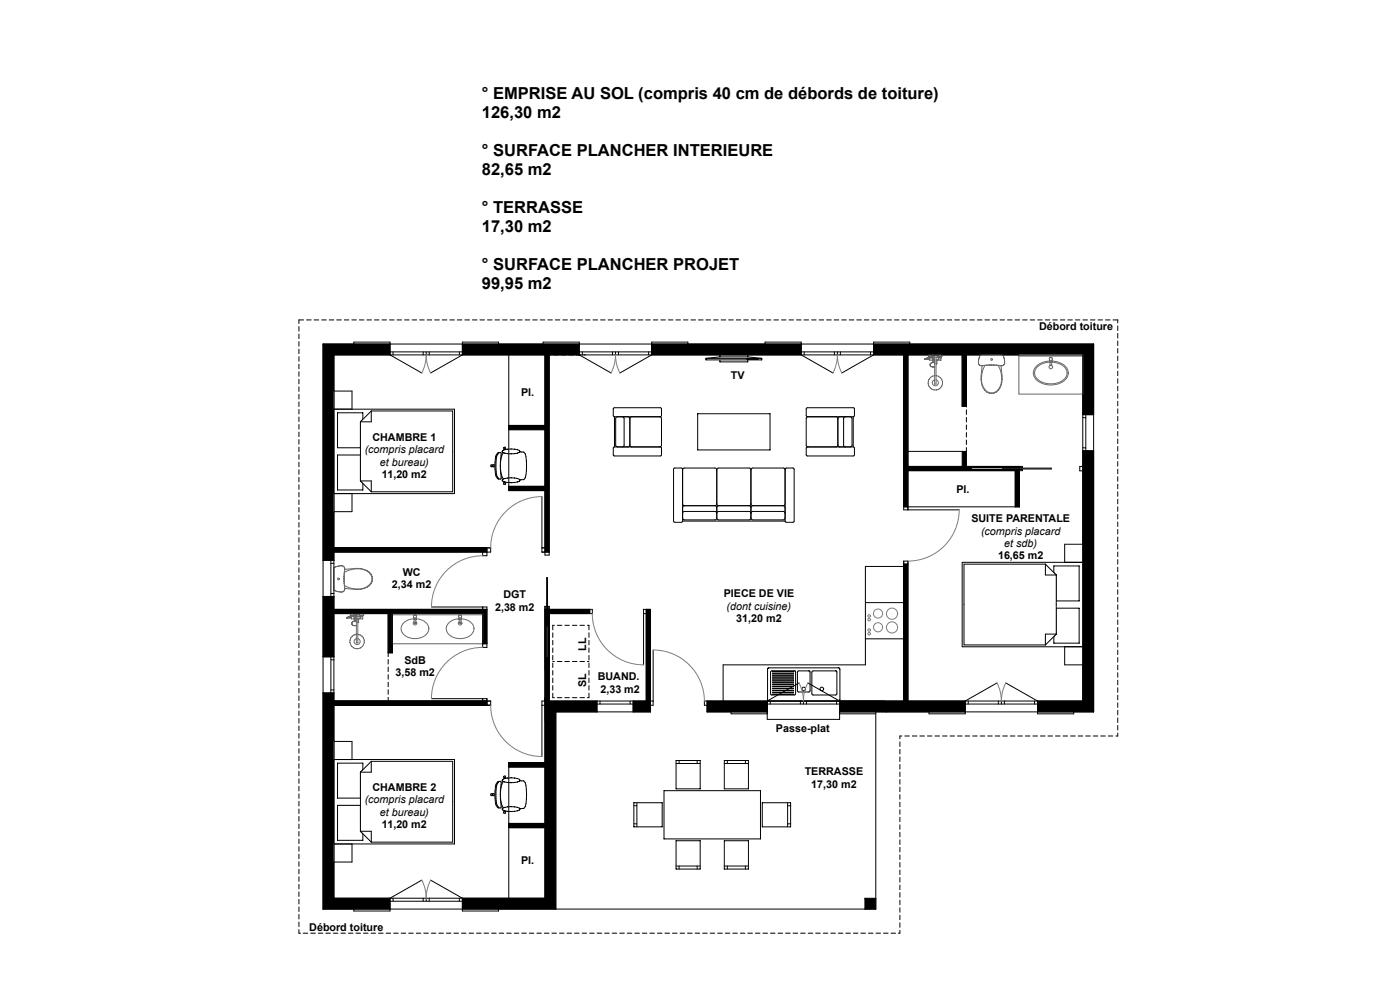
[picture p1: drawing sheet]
<svg xmlns="http://www.w3.org/2000/svg" width="297mm" height="210mm" viewBox="0 0 297 210" stroke-linecap="round" stroke-linejoin="round" font-family="sans-serif">
<g fill="#000">
<path d="M68.5 73h14.2v2.3h-11.9v43.6h-2.3z" fill-rule="evenodd"/>
<path d="M115.6 75.3h.9v41.8h-.9v-13h-7.7v-.9h7.7v-12.1h-7.7v-.9h7.7z" fill-rule="evenodd"/>
<path d="M98.1 73h24.8v2.3h-24.8z" fill-rule="evenodd"/>
<path d="M138.2 73h31.8v2.3h-31.8z" fill-rule="evenodd"/>
<path d="M204.1 75.3h.9v10.9h-.9z" fill-rule="evenodd"/>
<path d="M185.3 73h46.7v15h-2.3v-12.7h-44.4z" fill-rule="evenodd"/>
<path d="M204.1 95.7h.9v3.2h-.9z" fill-rule="evenodd"/>
<path d="M191.7 75.3h.9v23.6h23.7v.3h-10.3v.4h10.3v.2h-23.7v7.7h-.9z" fill-rule="evenodd"/>
<path d="M229.7 95.6h2.3v55.4h-11.9v-2.3h9.6z" fill-rule="evenodd"/>
<path d="M70.8 116.2h32.5v.9h-32.5z" fill-rule="evenodd"/>
<path d="M191.7 119.7h.9v29h-.9z" fill-rule="evenodd"/>
<path d="M215.4 99.8h.9v7.7h-.9z" fill-rule="evenodd"/>
<path d="M68.5 126.5h2.3v12.8h-2.3z" fill-rule="evenodd"/>
<path d="M70.8 129.3h32.5v7.3h-.9v-6.5l-19.2 .1v8.3h-.9v-8.3h-11.5z" fill-rule="evenodd"/>
<path d="M115.6 129.3h.3v10.2h.3v-10.2h.3v19.4h-.9z" fill-rule="evenodd"/>
<path d="M116.5 129.3h8.6v.9h-8.6z" fill-rule="evenodd"/>
<path d="M137.1 129.3h.9v19.4h-.9z" fill-rule="evenodd"/>
<path d="M68.5 147h2.3v43.5h11.9v2.3h-14.2z" fill-rule="evenodd"/>
<path d="M70.8 148.7h32.5v.9h-32.5z" fill-rule="evenodd"/>
<path d="M115.6 148.7h11v2.3h-8.7v41.8h-19.8v-2.3h17.5z" fill-rule="evenodd"/>
<path d="M134.3 148.7h3.7v2.3h-3.7z" fill-rule="evenodd"/>
<path d="M150 148.7h12.8v2.3h-12.8z" fill-rule="evenodd"/>
<path d="M178.1 148.7h26.7v2.3h-26.7z" fill-rule="evenodd"/>
<path d="M107.9 161.8h7.7v.9h-7.7z" fill-rule="evenodd"/>
<path d="M107.9 174.7h7.7v.9h-7.7z" fill-rule="evenodd"/>
<path d="M183.5 190.5h2.3v2.3h-2.3z" fill-rule="evenodd"/>
</g>
<g fill="none" stroke="#000" stroke-width=".21">
<path d="M68.5 73h14.2v2.3h-11.9v43.6h-2.3zM98.1 73h24.8v2.3h-24.8zM115.6 75.3v14.9h-7.7v.9h7.7v12.1h-7.7v.9h7.7v13h.9v-41.8M138.2 73h31.8v2.3h-31.8zM185.3 73h46.7v15h-2.3v-12.7h-44.4zM191.7 75.3v32.2h.9v-7.7h23.7M192.6 75.3v23.6h23.7v.3h-10.3v.4h10.3v7.9h-.9v-7.7M204.1 75.3v10.9h.9v-10.9M204.1 98.9v-3.2h.9v3.2M229.7 95.6h2.3v55.4h-11.9v-2.3h9.6zM70.8 116.2h32.5v.9h-32.5M68.5 126.5h2.3v12.8h-2.3z"/>
<path d="M70.8 129.3h32.5v7.3h-.9v-6.5l-19.2 .1v8.3h-.9v-8.3h-11.5M116.5 130.2h8.6v-.9h-8.9v10.2h-.3v-10.2h-.3v61.2h-17.5v2.3h19.8v-41.8h8.7v-2.3h-11M116.5 129.3v19.4M68.5 147h2.3v43.5h11.9v2.3h-14.2zM70.8 148.7h32.5v.9h-32.5M137.1 148.7v-19.4h.9v21.7h-3.7v-2.3h3.7M150 148.7h12.8v2.3h-12.8zM178.1 148.7h26.7v2.3h-26.7zM191.7 148.7v-29h.9v29M115.6 161.8h-7.7v.9h7.7M115.6 174.7h-7.7v.9h7.7M183.5 190.5h2.3v2.3h-2.3z"/>
</g>
<g fill="#fff">
<path d="M204.1 119.3h25.6v17.9h-25.6z" fill-rule="evenodd"/>
<path d="M225.9 115.4h3.8v3.9h-3.8z" fill-rule="evenodd"/>
<path d="M225.9 137.2h3.8v3.8h-3.8z" fill-rule="evenodd"/>
</g>
<path d="M225.9 115.4h3.8v3.9h-3.8zM225.9 137.2h3.8v3.8h-3.8z" fill="none" stroke="#000" stroke-width=".21"/>
<path d="M224.1 129h4.8v7.4h-5.3v-1.4l.5-.5z" fill-rule="evenodd" fill="#fff"/>
<path d="M224.1 129h4.8v7.4h-5.3v-1.4l.5-.5z" fill="none" stroke="#000" stroke-width=".21"/>
<path d="M223.6 120.1h5.3v7.4h-4.8v-5.5l-.5-.5z" fill-rule="evenodd" fill="#fff"/>
<path d="M223.6 120.1h5.3v7.4h-4.8v-5.5l-.5-.5z" fill="none" stroke="#000" stroke-width=".21"/>
<g fill="#fff">
<path d="M204.5 128.2h19.6v6.3l-2.3 2.3h-17.3z" fill-rule="evenodd"/>
<path d="M204.5 119.7h17.3l2.3 2.3v6.2h-19.6z" fill-rule="evenodd"/>
</g>
<path d="M204.1 119.3h25.6v17.9h-25.6zM221.8 119.7h-17.3v17.1h17.3M221.8 119.7v2.3h2.3M221.8 119.7l2.3 2.3M224.1 134.5l-2.3 2.3M224.1 122v12.5M224.1 134.5h-2.3v2.3" fill="none" stroke="#000" stroke-width=".21"/>
<path d="M216.1 75.3h13.6v8.3h-13.6z" fill-rule="evenodd" fill="#fff"/>
<g fill="none" stroke="#696969" stroke-width=".21">
<path d="M216.1 75.3h13.6v8.3h-13.6zM216.1 75.5h13.6M219.8 77.7a4.6 4.6 0 0 1 6.5 .4 2.13 2.13 0 0 1-1.3 3.1 4.6 4.6 0 0 1-5.5-1.1 1.88 1.88 0 0 1 .3-2.4zM220.2 77.7a4.5 4.5 0 0 1 5.8 .4 1.85 1.85 0 0 1-.9 2.8 4.5 4.5 0 0 1-5.3-.8 1.7 1.7 0 0 1 .4-2.4z"/>
<circle cx="222.9" cy="77.9" r=".38"/>
</g>
<path d="M222.7 75.9l.3-.1 .2 .3-.1 1.3-.2 .2-.2-1z" fill-rule="evenodd" fill="#fff"/>
<path d="M222.7 76.8l.2 .1 .3-.1M222.7 76.8l-.1-.7 .2-.3 .4 .1v.9M222.7 76.8l.2 .8 .3-.8M222.8 76.4h.3l-.1 .3h-.2z" fill="none" stroke="#696969" stroke-width=".21"/>
<path d="M197 75.3v.3l.2 .1-1 .5 1.6 .2v.5a.51 .51 0 0 0-.5 .7 .51 .51 0 0 0 .8 .2h.2v1.9a1.53 1.53 0 0 0-1.2 2.3 1.53 1.53 0 0 0 2.6 0 1.53 1.53 0 0 0-1.1-2.3v-2.6h.1v-.7h.9v-.6v-.2h.2v-.3h-.8v.3h.2v.3l-.6-.1v-.4l.3-.1h-1l.4 .1v.4h-.3l-.1-.5zM197.7 75.7l.2 .1-.3 .1zM196.7 76.1l.6-.3-.1 .3z" fill-rule="evenodd" fill="#fff"/>
<g fill="none" stroke="#696969" stroke-width=".21">
<path d="M196.3 76.3h.9M196.3 76.3h.1M196.7 76.1h.5M196.7 76.1l-.4 .2M197.2 75.6v.1M197.3 75.8v.1M197.4 75.8h.1M197.4 75.6l-1.2 .5 .1 .2M197.6 75.7v.1M197.6 75.8v.1M197.7 75.5h.1M197.7 75.5l-.3 .1"/>
<path d="M197.7 75.7l-.4 .1M197.7 75.7l.2 .1M197.7 75.7h.1M197.7 75.7l-1 .4M197.7 75.5l.2 .1M197.8 75.9h-.6v.5h.6M197.8 76.1v.8M197.8 76.9a.51 .51 0 0 0-.5 .7 .51 .51 0 0 0 .8 .2h.2M197.8 76.9h.3M197.8 76.1h.1M197.9 76.1h-.1M197.9 75.6h.1"/>
<path d="M197.9 76.1h.1M197.9 75.3v.3M197.9 75.3l1 .1M197.9 76v.1M197.9 75.6l.1 .2M198 76v.1M198 76h-.1M198 76.1h.1M198.1 76.1h.1M198.1 76.9h.1M198.1 76.1v.8M198.1 76.3h.2"/>
<path d="M198.1 76.6h.2M198.2 76.9l.1 .1M198.3 76.9h.1M198.3 79.7a1.53 1.53 0 0 0-1.2 2.3 1.53 1.53 0 0 0 2.6 0 1.53 1.53 0 0 0-1.1-2.3M198.3 75.4v6.1h.3v-6.1M198.3 76.4h-.2v.5M198.3 75.8h-.5v.5M198.3 77.1h.1M198.6 75.8h.5v.5h-.5M198.6 76.6h.1M198.7 76.4v.7h-.1M198.9 75.3l.1 .3h.8v-.3h-2.8v.3h.4"/>
<path d="M199.1 76.1l.1 .1-.1 .1M199.1 75.9h.5v.5h-1M199.2 75.6v.2h.4v-.2M199.2 75.8v.1M199.3 75.6v.2M199.5 75.6v.2M199.6 75.8v.1M198.3 80.6a.64 .64 0 0 0-.4 1 .64 .64 0 0 0 1.1 0 .64 .64 0 0 0-.4-1"/>
</g>
<path d="M208.6 75.3h3.6l.4 4.5a3.4 3.4 0 0 1-1.7 3.6 2.23 2.23 0 0 1-2.7-2.3l-.1-1.3z" fill-rule="evenodd" fill="#fff"/>
<path d="M208.6 75.3h3.6l.4 4.5a3.4 3.4 0 0 1-1.7 3.6 2.23 2.23 0 0 1-2.7-2.3l-.1-1.3zM209 77.5h2.7a4.6 4.6 0 0 1-.3 5.5 1.89 1.89 0 0 1-2.9-1.2 5.3 5.3 0 0 1 .5-4.3z" fill="none" stroke="#696969" stroke-width=".21"/>
<path d="M208 75.3h4.7l.3 .8a.98 .98 0 0 1-.5 1.5h-.2a12.1 12.1 0 0 0-4.2 0 1.03 1.03 0 0 1-.4-1.5z" fill-rule="evenodd" fill="#fff"/>
<g fill="none" stroke="#696969" stroke-width=".21">
<path d="M208 75.3h4.7l.3 .8a.98 .98 0 0 1-.5 1.5h-.2a12.1 12.1 0 0 0-4.2 0 1.03 1.03 0 0 1-.4-1.5z"/>
<circle cx="210.4" cy="76.2" r=".19"/>
</g>
<g fill="#fff">
<path d="M70.8 86.8h25.6v17.9h-25.6z" fill-rule="evenodd"/>
<path d="M70.8 83h3.9v3.8h-3.9z" fill-rule="evenodd"/>
<path d="M70.8 104.7h3.9v3.8h-3.9z" fill-rule="evenodd"/>
</g>
<path d="M70.8 83h3.9v3.8h-3.9zM70.8 104.7h3.9v3.8h-3.9z" fill="none" stroke="#000" stroke-width=".21"/>
<path d="M71.6 96.5h4.9v5.5l.5 .5v1.4h-5.4z" fill-rule="evenodd" fill="#fff"/>
<path d="M71.6 96.5h4.9v5.5l.5 .5v1.4h-5.4z" fill="none" stroke="#000" stroke-width=".21"/>
<path d="M71.6 87.6h5.4v1.4l-.5 .5v5.5h-4.9z" fill-rule="evenodd" fill="#fff"/>
<path d="M71.6 87.6h5.4v1.4l-.5 .5v5.5h-4.9z" fill="none" stroke="#000" stroke-width=".21"/>
<g fill="#fff">
<path d="M76.5 95.7h19.5v8.6h-17.2l-2.3-2.3z" fill-rule="evenodd"/>
<path d="M76.5 89.5l2.3-2.3h17.2v8.5h-19.5z" fill-rule="evenodd"/>
</g>
<path d="M70.8 86.8h25.6v17.9h-25.6zM76.5 89.5v12.5M78.8 87.2h17.2v17.1h-17.2M78.8 87.2v2.3h-2.3M78.8 87.2l-2.3 2.3M76.5 102l2.3 2.3M76.5 102h2.3v2.3" fill="none" stroke="#000" stroke-width=".21"/>
<g fill="#fff">
<path d="M106.8 94.9h.4l.3 1h3.7a4.3 4.3 0 0 1 .5 2.9h-7.5v-.2h1.1v-.4h.9a2.59 2.59 0 0 1 .9-2.3z" fill-rule="evenodd"/>
<path d="M104.2 98.8h7.5v1.1a2 2 0 0 1-.5 1.8h-3.7l-.4 1.1-.3-.2 .3-.9a2.59 2.59 0 0 1-.9-2.2h-.9v-.5h-1.1z" fill-rule="evenodd"/>
</g>
<g fill="none" stroke="#000" stroke-width=".21">
<path d="M104.7 98.6a.19 .19 0 0 0-.2 .2 .19 .19 0 0 0 .2 .2M104.7 98.6l-.5 .1v.3h.5M104.7 99h.6M105.3 98.6h-.6M106.2 98.2h-.9v1.3h.9M107 95.4l.1 .5M107.1 95.9a3.1 3.1 0 0 0-1 2.9l.3 2.1 .3 .6 .4 .2M107.1 95.9h.1M107.1 95.9h4.1a2 2 0 0 1 .5 1.9M107.3 95.3a.19 .19 0 0 0-.2-.1 .19 .19 0 0 0-.1 .2M107.3 95.3l.2 .6M107.3 95.3l-.2-.5-.3 .2 .2 .4"/>
<path d="M111.7 97.8h.1M111.7 97.8v2.1a2 2 0 0 1-.5 1.8h-4.1M107 102.2a.19 .19 0 0 0 .1 .2 .19 .19 0 0 0 .2-.1M107 102.2l-.2 .4 .3 .2 .2-.5M107.1 101.7l-.1 .5M107.5 101.7l-.2 .6"/>
</g>
<path d="M106.7 95.6a5 5 0 0 1 3.5 0l.1 .2a3.8 3.8 0 0 1-3.8 0z" fill-rule="evenodd" fill="#fff"/>
<path d="M106.7 95.6a5 5 0 0 1 3.5 0l.1 .2a3.8 3.8 0 0 1-3.8 0z" fill="none" stroke="#000" stroke-width=".21"/>
<path d="M106.7 101.7a5 5 0 0 1 3.5 0l.1 .2a3.8 3.8 0 0 1-3.8 0z" fill-rule="evenodd" fill="#fff"/>
<path d="M106.7 101.7a5 5 0 0 1 3.5 0l.1 .2a3.8 3.8 0 0 1-3.8 0z" fill="none" stroke="#000" stroke-width=".21"/>
<g fill="#fff">
<path d="M105.5 96.2l.2-.2 .6 .1-.2 2.7h-1.1v-.7a2.72 2.72 0 0 1 .5-1.9z" fill-rule="evenodd"/>
<path d="M105 98.8h1.1l.2 2.5-.2 .3a.99 .99 0 0 1-1-1.1z" fill-rule="evenodd"/>
</g>
<path d="M105.5 96.2l.6-.2 .2 .3a19.5 19.5 0 0 0 0 5.3h-.2a.99 .99 0 0 1-1-1.1l-.1-2.4a2.72 2.72 0 0 1 .5-1.9zM105.9 96a2.61 2.61 0 0 0-.7 2.4v.4a3.3 3.3 0 0 0 .7 2.8" fill="none" stroke="#000" stroke-width=".21"/>
<g fill="#fff">
<path d="M70.8 161.1h25.6v17.9h-25.6z" fill-rule="evenodd"/>
<path d="M70.8 157.3h3.9v3.8h-3.9z" fill-rule="evenodd"/>
<path d="M70.8 179h3.9v3.9h-3.9z" fill-rule="evenodd"/>
</g>
<path d="M70.8 157.3h3.9v3.8h-3.9zM70.8 179h3.9v3.9h-3.9z" fill="none" stroke="#000" stroke-width=".21"/>
<path d="M71.6 170.8h4.9v5.5l.5 .5v1.5h-5.4z" fill-rule="evenodd" fill="#fff"/>
<path d="M71.6 170.8h4.9v5.5l.5 .5v1.5h-5.4z" fill="none" stroke="#000" stroke-width=".21"/>
<path d="M71.6 161.9h5.4v1.4l-.5 .5v5.5h-4.9z" fill-rule="evenodd" fill="#fff"/>
<path d="M71.6 161.9h5.4v1.4l-.5 .5v5.5h-4.9z" fill="none" stroke="#000" stroke-width=".21"/>
<g fill="#fff">
<path d="M76.5 170.1h19.5v8.5h-17.2l-2.3-2.3z" fill-rule="evenodd"/>
<path d="M76.5 163.8l2.3-2.3h17.2v8.6h-19.5z" fill-rule="evenodd"/>
</g>
<path d="M70.8 161.1h25.6v17.9h-25.6zM76.5 176.3l2.3 2.3M76.5 163.8v12.5M76.5 176.3h2.3v2.3M78.8 161.5h17.2v17.1h-17.2M78.8 161.5v2.3h-2.3M78.8 161.5l-2.3 2.3" fill="none" stroke="#000" stroke-width=".21"/>
<g fill="#fff">
<path d="M104.2 168.6h7.5v1a2 2 0 0 1-.5 1.8l-3.7 .1-.4 1-.3-.1 .3-.9a2.59 2.59 0 0 1-.9-2.3h-.9v-.4h-1.1z" fill-rule="evenodd"/>
<path d="M106.8 164.7l.4-.1 .3 1 3.7 .1a4.3 4.3 0 0 1 .5 2.9h-7.5v-.2h1.1v-.5h.9a2.59 2.59 0 0 1 .9-2.3z" fill-rule="evenodd"/>
</g>
<g fill="none" stroke="#000" stroke-width=".21">
<path d="M104.7 168.4a.19 .19 0 0 0-.2 .2 .19 .19 0 0 0 .2 .2M104.7 168.8h.6M104.7 168.4h-.5v.4h.5M105.3 168.4h-.6M106.2 167.9h-.9v1.3h.9M107 171.9a.19 .19 0 0 0 .1 .3 .19 .19 0 0 0 .2-.1M107 171.9l-.2 .5 .3 .1 .2-.4M107 165.2l.1 .4M107.1 171.5h.1M107.1 165.6a3.1 3.1 0 0 0-1 3 3.1 3.1 0 0 0 1 2.9M107.1 171.5l-.1 .4M107.1 165.6h.1"/>
<path d="M107.1 165.6h4l.3 .4M107.3 165.1a.19 .19 0 0 0-.2-.1 .19 .19 0 0 0-.1 .2M107.3 165.1l.2 .5M107.3 165.1l-.2-.5-.3 .1 .2 .5M107.5 171.5l-.2 .6M111.4 171.1l-.3 .4h-4M111.4 166v.1M111.4 171.1h.1M111.4 166.1l.3 1.4M111.7 169.6l-.3 1.5M111.7 167.5h.1M111.7 167.5v2.1"/>
<path d="M111.7 169.6h.1"/>
</g>
<path d="M106.7 171.4a5 5 0 0 1 3.5 0l.1 .2a3.8 3.8 0 0 1-3.8 0z" fill-rule="evenodd" fill="#fff"/>
<path d="M106.7 171.4a5 5 0 0 1 3.5 0l.1 .2a3.8 3.8 0 0 1-3.8 0z" fill="none" stroke="#000" stroke-width=".21"/>
<path d="M106.7 165.3a5 5 0 0 1 3.5 0l.1 .2a3.8 3.8 0 0 1-3.8 0z" fill-rule="evenodd" fill="#fff"/>
<path d="M106.7 165.3a5 5 0 0 1 3.5 0l.1 .2a3.8 3.8 0 0 1-3.8 0z" fill="none" stroke="#000" stroke-width=".21"/>
<g fill="#fff">
<path d="M105 168.6h1.1l.2 2.5-.2 .3a.99 .99 0 0 1-1-1.2z" fill-rule="evenodd"/>
<path d="M105.5 165.9l.2-.1h.6l-.2 2.8h-1.1v-.8a2.72 2.72 0 0 1 .5-1.9z" fill-rule="evenodd"/>
</g>
<path d="M105.5 165.9l.6-.2 .2 .3a19.5 19.5 0 0 0 0 5.3l-.2 .1a.99 .99 0 0 1-1-1.2l-.1-2.4a2.72 2.72 0 0 1 .5-1.9zM105.9 165.8a2.61 2.61 0 0 0-.7 2.3v.5a3.3 3.3 0 0 0 .7 2.8" fill="none" stroke="#000" stroke-width=".21"/>
<path d="M162.9 141.7h15.2v6.9h-15.2z" fill-rule="evenodd" fill="#fff"/>
<g fill="none" stroke="#000" stroke-width=".21">
<path d="M162.9 141.7h15.2v6.9h-15.2zM163.6 142.3h5.1l.1 .3-.1 4.7-.2 .1h-4.9l-.1-.2v-4.6zM163.9 146.8l4.4 .1zM163.9 142.4h4.4zM163.9 142.8h4.4zM163.9 143.2h4.4zM163.9 143.6l4.4 .1zM163.9 144l4.4 .1zM163.9 144.4l4.4 .1zM163.9 144.8l4.4 .1zM163.9 145.2l4.4 .1zM163.9 145.6l4.4 .1z"/>
<path d="M163.9 146l4.4 .1zM163.9 146.4l4.4 .1zM163.9 147.2l4.4 .1zM168.5 142.3h.1M169.3 142.3h2.3l.2 .1v4.1l-.1 .3h-2.3l-.2-.1v-4.1zM171.6 142.3h.1M172.4 142.3h5l.1 .3v4.7l-.2 .1h-4.9l-.2-.2v-4.6zM177.3 142.3h.1"/>
<circle cx="170.5" cy="146.1" r=".38"/>
<circle cx="174.3" cy="146.1" r=".38"/>
</g>
<path d="M152.7 75.3h5.9v1.5h-5.9z" fill-rule="evenodd" fill="#fff"/>
<path d="M152.7 75.3h5.9v1.5h-5.9z" fill="none" stroke="#000" stroke-width=".21"/>
<path d="M149.8 76l2.9-.3h5.9l3 .3v.3h-11.8z" fill-rule="evenodd" fill="#fff"/>
<path d="M149.8 76v.3h11.8v-.3M149.8 76l2.9-.3h5.9l3 .3M149.8 76h11.8M158.4 76.1l.4 .1zM159 76.1l.8 .1zM160 76.1l.8 .1z" fill="none" stroke="#000" stroke-width=".21"/>
<g fill="#fff">
<path d="M144.9 99.5l.3-.2h6.5l.3 .2 .1 7.8h-7.3z" fill-rule="evenodd"/>
<path d="M144.8 107.3h7.3v3.2h-7.3z" fill-rule="evenodd"/>
<path d="M152.1 99.5l.3-.2h6.5l.4 .2v7.8h-7.2z" fill-rule="evenodd"/>
<path d="M152.1 107.3h7.2v3.2h-7.2z" fill-rule="evenodd"/>
<path d="M159.5 99.3h6.7l.3 .2 .1 7.8h-7.3v-7.6z" fill-rule="evenodd"/>
<path d="M159.3 107.3h7.3v3.2h-7.3z" fill-rule="evenodd"/>
<path d="M143 99.4l1.6-.1 .2 .2v11l-.2 .3h-1.5l-.2-.3z" fill-rule="evenodd"/>
<path d="M166.6 99.4l1.6-.1 .3 .2v11l-.3 .3h-1.4l-.2-.3z" fill-rule="evenodd"/>
<path d="M171.2 88.5l6.5-.1v6.4l-6.5-.1-.2-.3v-5.6z" fill-rule="evenodd"/>
<path d="M177.7 88.4h3.3v6.4h-3.3z" fill-rule="evenodd"/>
<path d="M171.1 94.9l9.9-.1 .3 .3v1.4l-.3 .2h-9.7l-.3-.2z" fill-rule="evenodd"/>
<path d="M171.1 86.6l9.9-.1 .3 .2v1.4l-.3 .3h-9.7l-.3-.3z" fill-rule="evenodd"/>
<path d="M133.6 88.4l6.5 .1 .2 .3v5.8l-.4 .2h-6.3z" fill-rule="evenodd"/>
<path d="M130.4 88.4h3.2v6.4h-3.2z" fill-rule="evenodd"/>
<path d="M130.2 86.6l9.9-.1 .2 .2v1.4l-.2 .3h-9.7l-.3-.3z" fill-rule="evenodd"/>
<path d="M130.2 94.9l9.9-.1 .2 .3v1.4l-.2 .2h-9.7l-.3-.2z" fill-rule="evenodd"/>
<path d="M148 87.8h15.4v7.6h-15.4z" fill-rule="evenodd"/>
</g>
<g fill="none" stroke="#000" stroke-width=".21">
<path d="M130.2 86.5h9.9l.2 .2v1.4l-.2 .3h-9.7l-.3-.3v-1.4zM130.2 94.8h9.9l.2 .3v1.4l-.2 .2h-9.7l-.3-.2v-1.4zM130.4 88.4v6.4M131 88.4l-.4 .4v5.6l.4 .4M132 88.4l.4 .4v5.6l-.4 .4M133.2 88.4l.4 .4M133.6 94.4l.4 .4M133.6 94.4l-.4 .4M133.6 88.8v5.6M134 88.4l-.4 .4M139.9 88.4l.4 .4v5.6l-.4 .4M143 99.3h1.6l.2 .2v11l-.2 .3h-1.5l-.2-.3v-11z"/>
<path d="M144.8 99.7l.4-.4h6.5l.4 .4M148 87.8h15.4v7.6h-15.4zM152.1 99.7l.3-.4h6.5l.4 .4M152.1 99.7v7.2M159.3 99.7l.4-.4h6.5l.4 .4M159.3 99.7v7.2M166.6 99.4l.2-.1h1.4l.3 .2v11l-.3 .3h-1.4l-.2-.3zM171.2 94.8h9.8l.3 .3v1.4l-.3 .2h-9.7l-.3-.2v-1.4zM171.2 86.5h9.8l.3 .2v1.4l-.3 .3h-9.7l-.3-.3v-1.4zM171.4 88.4l-.4 .4v5.6l.4 .4M177.4 88.4l.3 .4M177.7 94.4l-.3 .4"/>
<path d="M177.7 94.4l.4 .4M177.7 88.8v5.6M178.1 88.4l-.4 .4M179.3 88.4l-.3 .4v5.6l.3 .4M180.4 88.4l.4 .4v5.6l-.4 .4M181 88.4v6.4M144.8 106.9l.4 .4M144.8 109.9l.4 .4h6.5l.4-.4M144.8 108.9l.4-.4h6.5l.4 .4 .3-.4h6.5l.4 .4 .4-.4h6.5l.4 .4M144.8 110.5h21.8M145.2 107.3l-.4 .4M145.2 107.3h6.5"/>
<path d="M151.7 107.3l.4 .4M152.1 106.9l-.4 .4M152.1 106.9l.3 .4M152.1 109.9l.3 .4h6.5l.4-.4M152.1 107.7v2.2M152.4 107.3l-.3 .4M152.4 107.3h6.5M158.9 107.3l.4 .4M159.3 106.9l-.4 .4M159.3 106.9l.4 .4M159.3 109.9l.4 .4h6.5l.4-.4M159.3 107.7v2.2"/>
<path d="M159.7 107.3l-.4 .4M159.7 107.3h6.5M166.2 107.3l.4 .4M166.6 106.9l-.4 .4"/>
</g>
<path d="M70.8 121l4.5-.4a3.4 3.4 0 0 1 3.6 1.7 2.23 2.23 0 0 1-2.3 2.7h-1.3l-4.5-.4z" fill-rule="evenodd" fill="#fff"/>
<path d="M70.8 121l4.5-.4a3.4 3.4 0 0 1 3.6 1.7 2.23 2.23 0 0 1-2.3 2.7h-1.3l-4.5-.4zM73 121.4a4.6 4.6 0 0 1 5.6 .4 1.89 1.89 0 0 1-1.2 2.9 5.3 5.3 0 0 1-4.4-.5z" fill="none" stroke="#696969" stroke-width=".21"/>
<path d="M70.8 120.4l.8-.3a.98 .98 0 0 1 1.6 .6l-.1 .1a12.1 12.1 0 0 0 0 4.3 1.03 1.03 0 0 1-1.5 .4l-.8-.3z" fill-rule="evenodd" fill="#fff"/>
<g fill="none" stroke="#696969" stroke-width=".21">
<path d="M70.8 120.4l.8-.3a.98 .98 0 0 1 1.6 .6l-.1 .1a12.1 12.1 0 0 0 0 4.3 1.03 1.03 0 0 1-1.5 .4l-.8-.3z"/>
<circle cx="71.8" cy="122.8" r=".19"/>
</g>
<path d="M83.2 130.2h19.2v6.4h-19.2z" fill-rule="evenodd" fill="#fff"/>
<g fill="none" stroke="#696969" stroke-width=".21">
<path d="M83.2 130.2h19.2v6.4h-19.2zM83.2 130.4h19.2M85.7 132a3.4 3.4 0 0 1 5.2 .9 2.15 2.15 0 0 1-2.2 2.5 2.84 2.84 0 0 1-3.6-2l.1-.5zM95.3 132a3.4 3.4 0 0 1 5.2 .9 2.15 2.15 0 0 1-2.2 2.5 2.84 2.84 0 0 1-3.6-2v-.5z"/>
<circle cx="88" cy="132.2" r=".38"/>
<circle cx="97.6" cy="132.2" r=".38"/>
</g>
<path d="M97.4 130.5l.3-.1 .2 .3-.1 1.4-.2 .1-.3-.9z" fill-rule="evenodd" fill="#fff"/>
<path d="M97.4 130.5l.3-.1 .2 .3-.1 1.4-.2 .1-.3-.9z" fill="none" stroke="#696969" stroke-width=".21"/>
<path d="M87.8 130.5l.3-.1 .3 .3-.2 1.4-.2 .1-.2-.9z" fill-rule="evenodd" fill="#fff"/>
<path d="M87.8 131.4l.2 .1 .3-.1M87.8 131.4l-.1-.7 .2-.3 .4 .1v.9M87.8 131.4l.2 .8 .3-.8M87.9 131.1h.3v.3h-.3zM97.4 131.4l.2 .1 .2-.1M97.4 131.1h.4l-.1 .3h-.2z" fill="none" stroke="#696969" stroke-width=".21"/>
<path d="M74.4 130.2v.3h.2l-1.1 .6 1.7 .2-.1 .5a.51 .51 0 0 0-.4 .7 .51 .51 0 0 0 .7 .2h.2v1.9a1.53 1.53 0 0 0-1.1 2.3 1.53 1.53 0 0 0 2.6 0 1.53 1.53 0 0 0-1.2-2.3v-2.6h.2v-.7h.8v-.6v-.2h.3v-.3h-.9v.3h.2v.3l-.6-.1v-.4l.4-.1h-1.1l.4 .1v.4h-.2l-.2-.5zM75 130.6l.2 .1-.2 .1zM74 131l.6-.3v.3z" fill-rule="evenodd" fill="#fff"/>
<g fill="none" stroke="#696969" stroke-width=".21">
<path d="M73.6 131.1h1M73.6 131.1h.1M74 131h.6M74.1 131l-.5 .1M74.6 130.5h.1M74.6 130.7v.1M74.7 130.7h.1M74.7 130.5l-1.1 .5v.1M74.9 130.6v.1M75 130.7v.1M75 130.4h.1M75 130.4l-.3 .1"/>
<path d="M75 130.6l-.3 .1M75 130.6l.2 .1M75 130.6l-.9 .4M75 130.4h.2M75.1 130.8h-.5v.5h.6M75.1 131.8a.51 .51 0 0 0-.4 .7 .51 .51 0 0 0 .7 .2h.2M75.2 131l-.1 .8M75.2 131h.1M75.2 131.8h.2M75.2 131.8h-.1M75.2 130.4v.1M75.2 130.9h.1"/>
<path d="M75.2 130.5h.1M75.2 130.2v.3M75.2 130.3h1.1M75.3 130.9h.1M75.3 130.9h-.1M75.3 130.5l.1 .2M75.4 131h.1M75.4 131.8h.2M75.4 131v.8M75.4 131.2h.2M75.4 131.5h.2M75.6 131.8h.1"/>
<path d="M75.6 135.5a.64 .64 0 0 0-.4 .9 .64 .64 0 0 0 1.1 0 .64 .64 0 0 0-.4-.9M75.6 134.6a1.53 1.53 0 0 0-1.1 2.3 1.53 1.53 0 0 0 2.6 0 1.53 1.53 0 0 0-1.2-2.3M75.6 130.3v6.1h.3v-6.1M75.6 131.3h-.2v.5M75.6 130.7h-.5l.1 .5M75.6 132h.1M75.9 131.2h.5M75.9 130.7h.5v.5M75.9 131.5h.2M76.1 131.3v.7h-.2M76.3 130.2v.3h.9v-.3h-2.8v.3h.3M76.4 131l.2 .1-.2 .1"/>
<path d="M76.4 130.8h.5v.5h-1M76.5 130.5v.2h.4v-.2M76.5 130.7v.1M76.6 130.5v.2M76.8 130.5v.2M76.9 130.7v.1"/>
</g>
<path d="M153.7 178.3h5.1v6h-5.1z" fill-rule="evenodd" fill="#fff"/>
<path d="M153.7 178.3h5.1v6h-5.1z" fill="none" stroke="#000" stroke-width=".21"/>
<path d="M143.4 178.3h5.1v6h-5.1z" fill-rule="evenodd" fill="#fff"/>
<path d="M143.4 178.3h5.1v6h-5.1z" fill="none" stroke="#000" stroke-width=".21"/>
<path d="M153.7 161.3h5.1v6h-5.1z" fill-rule="evenodd" fill="#fff"/>
<path d="M153.7 161.3h5.1v6h-5.1z" fill="none" stroke="#000" stroke-width=".21"/>
<path d="M143.4 161.3h5.1v6h-5.1z" fill-rule="evenodd" fill="#fff"/>
<path d="M143.4 161.3h5.1v6h-5.1z" fill="none" stroke="#000" stroke-width=".21"/>
<path d="M161.7 170.3h6v5.1h-6z" fill-rule="evenodd" fill="#fff"/>
<path d="M161.7 170.3h6v5.1h-6z" fill="none" stroke="#000" stroke-width=".21"/>
<path d="M134.5 170.3h6v5.1h-6z" fill-rule="evenodd" fill="#fff"/>
<path d="M134.5 170.3h6v5.1h-6z" fill="none" stroke="#000" stroke-width=".21"/>
<path d="M140.9 167.7h20.4v10.3h-20.4z" fill-rule="evenodd" fill="#fff"/>
<g fill="none" stroke="#000" stroke-width=".21">
<path d="M63.4 69.3v.9M63.4 70.9v.9M63.4 72.5v.9M63.4 74.1v.9M63.4 75.7v.9M63.4 77.3v.9M63.4 78.9v.9M64.4 67.9h-1v.7M65 67.9h1M66.6 67.9h1M68.2 67.9h1M69.8 67.9h1"/>
<path d="M71.4 67.9h1M73 67.9h1M74.6 67.9h1M75.1 73v-.4h7.6v2.7l6.8 3.8M76.2 67.9h1M77.8 67.9h1M79.4 67.9h1M81 67.9h1M82.6 67.9h1M82.7 74.6h15.4M83.4 74.6v.7M84.2 67.9h1"/>
<path d="M85.8 67.9h1M87.4 67.9h1M89 67.9h1M89.8 74.6v.7M90.4 74.6v.7M90.6 67.9h1M91.1 74.6v.7M92.2 67.9h1M93.8 67.9h1M95.4 67.9h1M97 67.9h1M97.5 74.6v.7"/>
<path d="M98.6 67.9h1M100.2 67.9h1M101.8 67.9h1M103.4 67.9h1M105 67.9h1M105.8 73v-.4h-7.7v2.7l-6.7 3.8M106.6 67.9h1M107.9 75.3v28.8h7.7v13.6h.9v-42.4M108.2 67.9h1M109.8 67.9h1M111.4 67.9h1M113 67.9h1"/>
<path d="M114.6 67.9h1M115.2 73v-.4h7.7v2.7l6.7 3.8M115.6 75.3v14.9h-7.7M116.2 67.9h1M117.8 67.9h1M119.4 67.9h1M121 67.9h1M122.6 67.9h1M122.9 74.6h15.3M123.5 74.6v.7M124.2 67.9h1M125.8 67.9h1"/>
<path d="M127.4 67.9h1M129 67.9h1M129.9 74.6v.7M130.6 74.6v.7M130.6 67.9h1M131.2 74.6v.7M132.2 67.9h1M133.8 67.9h1M135.4 67.9h1M137 67.9h1M137.6 74.6v.7M138.6 67.9h1"/>
<path d="M140.2 67.9h1M141.8 67.9h1M143.4 67.9h1M145 67.9h1M145.9 73v-.4h-7.7v2.7l-6.7 3.8M146.6 67.9h1M148.2 67.9h1M149.8 67.9h.9M151.4 67.9h.9M153 67.9h.9M154.6 67.9h.9M156.2 67.9h.9"/>
<path d="M157.8 67.9h.9M159.4 67.9h.9M161 67.9h.9M162.3 73v-.4h7.7v2.7l6.7 3.8M162.6 67.9h.9M164.2 67.9h.9M165.8 67.9h.9M167.4 67.9h.9M169 67.9h.9M170 74.6h15.3M170.6 67.9h.9M170.6 74.6v.7"/>
<path d="M172.2 67.9h.9M173.8 67.9h.9M175.4 67.9h.9M177 67.9h.9M177 74.6v.7M177.6 74.6v.7M178.3 74.6v.7M178.6 67.9h.9M180.2 67.9h.9M181.8 67.9h.9M183.4 67.9h.9M184.7 74.6v.7"/>
<path d="M185 67.9h.9M186.6 67.9h.9M188.2 67.9h.9M189.8 67.9h.9M191.4 67.9h.9M191.7 75.3v32.9h11.8M192.6 75.3v23.6h24.3v.3h-10.9v.4h10.9v.2h-24.3v8.4M193 67.9h.9M193 73v-.4h-7.7v2.7l-6.7 3.8M194.6 67.9h.9M196.2 67.9h.9M197.8 67.9h.9"/>
<path d="M199.4 67.9h.9M201 67.9h.9M202.6 67.9h.9M204.1 75.3v10.9h.9M204.2 67.9h.9M205 75.3v11M205.8 67.9h.9M207.4 67.9h.9M209 67.9h.9M210.5 67.9h1M212.1 67.9h1M213.7 67.9h1"/>
<path d="M215.3 67.9h1M216.9 67.9h1M218.5 67.9h1M220.1 67.9h1M221.7 67.9h1M223.3 67.9h1M224.9 67.9h1M226.5 67.9h1M228.1 67.9h1M229.7 67.9h1M231.3 67.9h1M232.9 67.9h1"/>
<path d="M234.5 67.9h1M236.1 67.9h1v.6M237.1 69.1v1M237.1 70.7v1M237.1 72.3v1M237.1 73.9v1M237.1 75.5v1M237.1 77.1v1M237.1 78.7v1M63.4 80.5v.9M63.4 82.1v.9M63.4 83.7v.9"/>
<path d="M63.4 85.3v.9M63.4 86.9v.9M63.4 88.5v.9M63.4 90.1v.9M63.4 91.7v.9M63.4 93.3v.9M63.4 94.9v.9M63.4 96.5v.9M63.4 98.1v.9M63.4 99.6v1M107.9 91.1h7.7v12.1h-7.7M192.6 95.7h11.5"/>
<path d="M205 87v.9M205 88.6v.9M205 90.2v.9M205 91.8v.9M205 93.3v1M205 94.9v.8M212.8 99.3h10.2v.2h-10.2zM215.4 99.8v7.7M216.3 98.9v.3M216.3 99.6v7.9h-24.6M229.7 98.9h-.6v1h.6M229.7 95.6h2.3"/>
<path d="M229.7 88h2.3M229.7 95h.6M229.7 88.6h.6M230.3 88v7.6M237.1 80.3v1M237.1 81.9v1M237.1 83.5v1M237.1 85.1v1M237.1 86.7v1M237.1 88.3v1M237.1 89.9v1M237.1 91.5v1"/>
<path d="M237.1 93.1v1M237.1 94.7v1M237.1 96.3v1M237.1 97.9v1M237.1 99.5v1M63.4 101.2v1M63.4 102.8v1M63.4 104.4v1M63.4 106v1M63.4 107.6v1M63.4 109.2v1M63.4 110.8v1"/>
<path d="M63.4 112.4v1M63.4 114v1M63.4 115.6v1M63.4 117.2v1M63.4 118.8v1M68.5 118.9h2.3M70.2 118.9v7.6M70.2 119.5h.6M70.8 116.2h33.3v.9h-33.3M103.3 116.2v1.7h-.9v-.8M115 116.2h.6M115 105.3v11.8h1.5"/>
<path d="M191.7 119.7h.9M237.1 101.1v1M237.1 102.7v1M237.1 104.3v1M237.1 105.9v1M237.1 107.5v1M237.1 109.1v1M237.1 110.7v1M237.1 112.3v1M237.1 113.9v1M237.1 115.5v1M237.1 117.1v1"/>
<path d="M237.1 118.7v1M63.4 120.4v1M63.4 122v1M63.4 123.6v1M63.4 125.2v1M63.4 126.8v1M63.4 128.4v1M63.4 130v1M63.4 131.6v1M63.4 133.2v1M63.4 134.8v1M63.4 136.4v1"/>
<path d="M63.4 138v1M63.4 139.6v1M68.5 126.5h2.3M68.5 139.3h2.3M70.2 139.3v7.7M70.2 125.9h.6M70.2 140h.6M70.8 130.2h11.5v9.1M70.8 129.3h32.5M82.3 139.9v1M91.5 128.8h11.8v8.5h-.9v-7.2M102.4 130.2h-19.2v8.3h-.9"/>
<path d="M102.4 128.8v.5M102.4 136.6h.9M115.6 129.3h10.1v.9h-9.2M116 122.5h.2v10.3h-.2zM117.3 134.2v1M117.3 135.8v1M117.3 137.4v1M117.3 139v1M117.6 132.6h-.3v1M118.2 132.6h1M119.8 132.6h1M121.4 132.6h1"/>
<path d="M123 132.6h1M124.6 132.6h.3v1M124.9 134.2v1M124.9 135.8v1M124.9 137.4v1M124.9 139v1M125.1 129.3v.9M136.5 129.3h1.5v21.7h-20.1v41.8M136.5 130.2h.6M136.5 129.3v11.7M137.1 129.3v19.4M138.6 137.9v11.7h-.6"/>
<path d="M183.6 135.5h8.1M183.6 127.8h8.1M191.7 120.2h-8.1v20.8h-30.2v7.7M237.1 120.3v1M237.1 121.9v1M237.1 123.5v1M237.1 125.1v1M237.1 126.7v1M237.1 128.3v1M237.1 129.9v1M237.1 131.5v1M237.1 133.1v1"/>
<path d="M237.1 134.7v1M237.1 136.3v1M237.1 137.9v1M237.1 139.5v1M63.4 141.2v1M63.4 142.8v1M63.4 144.4v1M63.4 146v1M63.4 147.6v1M63.4 149.2v1M63.4 150.8v1M63.4 152.4v1"/>
<path d="M63.4 154v1M63.4 155.6v1M63.4 157.2v1M63.4 158.8v1M68.5 147h2.3M70.2 146.4h.6M70.8 148.7h33.3v.9h-33.3M82.3 141.5v1M82.3 143.1v1M82.3 144.7v1M82.3 146.3v1M82.3 147.9v.8"/>
<path d="M91.5 148.2h11.8v1.4M102.4 148.2v1.4M115 149.6h.6M116.5 148.7v-20.1h-.3v10.9h-.3v-10.9h-.3v61.9h-44.8v-115.2l158.9-.1v73.5h-80.3v.9h.6M117.3 140.3h.3M117.3 147v1h.3M117.3 140.6v1M117.3 142.2v1M117.3 143.8v1M117.3 145.4v1M118.2 140.3h1M118.2 148h1"/>
<path d="M119.8 140.3h1M119.8 148h1M121.4 140.3h1M121.4 148h1M123 140.3h1M123 148h1M124.6 140.3h.3M124.9 140.6v1M124.9 142.2v1M124.9 143.8v1M124.9 145.4v1M124.9 147v1h-.3"/>
<path d="M126.6 149.3h7.7M126.6 148.7v2.3M127.3 148.7v.6M133.7 148.7v.6M134.3 148.7v2.3M138.6 148.7h-23.6v11.8M150 148.7v2.3h12.8M155.1 151v.4h7.7M162.8 149.3h15.3M163.4 148.7v.6M169.5 144.9l-6.7 3.8v3.9h15.3v-3.9l-6.7-3.8M169.8 148.7v.6"/>
<path d="M170.4 148.7v.6M171.1 148.7v.6M177.5 148.7v.6M178.1 151h53.9v-78h-163.5v119.8h117.3v-41.8M178.1 151.4h7.7M190.9 157.4v.9M190.9 159v.9M191.3 156.1h-.4v.6M191.7 148.7v-29.7h.9v29.7M191.9 156.1h1M193.5 156.1h1M195.1 156.1h1"/>
<path d="M196.7 156.1h1M198.3 156.1h1M199.9 156.1h1M201.5 156.1h1M203.1 156.1h1M204.7 156.1h1M204.8 149.3h15.3M205.4 148.7v.6M206.3 156.1h1M207.9 156.1h1M209.5 156.1h1M211.1 156.1h1"/>
<path d="M211.5 144.9l-6.7 3.8v2.7h-7.7v-.4M211.8 148.7v.6M212.4 148.7v.6M212.7 156.1h1M213.1 148.7v.6M213.4 144.9l6.7 3.8v2.7h7.7v-.4M214.3 156.1h1M215.9 156.1h1M217.5 156.1h1M219.1 156.1h1M219.5 148.7v.6M220.7 156.1h1"/>
<path d="M222.3 156.1h1M223.9 156.1h1M225.5 156.1h1M227.1 156.1h1M228.7 156.1h1M230.3 156.1h1M231.9 156.1h1M233.5 156.1h1M235.1 156.1h1M237.1 141.1v1M237.1 142.7v1M237.1 144.3v1"/>
<path d="M237.1 145.9v.9M237.1 147.5v.9M237.1 149.1v.9M237.1 150.7v.9M237.1 152.3v.9M237.1 153.9v.9M237.1 155.5v.6h-.4M63.4 160.4v1M63.4 162v1M63.4 163.6v1M63.4 165.2v1M63.4 166.8v1"/>
<path d="M63.4 168.4v1M63.4 170v1M63.4 171.6v1M63.4 173.2v1M63.4 174.8v1M63.4 176.4v1M63.4 178v1M63.4 179.6v1M107.9 161.8v28.7M107.9 174.7h7.7M107.9 161.8h7.7M107.9 162.7h7.7"/>
<path d="M107.9 175.6h7.7M134.5 170.9h.6M134.5 174.8h.6M135.1 170.3v5.1M140.9 167.7h20.4v10.3h-20.4zM143.4 162h5.1M144.1 161.3v.7M147.9 161.3v.7M153.7 162h5.1M154.3 161.3v.7M158.1 161.3v.7M167.1 170.3v5.1"/>
<path d="M167.1 170.9h.6M167.1 174.8h.6M190.9 160.6v.9M190.9 162.2v.9M190.9 163.8v.9M190.9 165.4v.9M190.9 167v.9M190.9 168.6v.9M190.9 170.2v.9M190.9 171.8v.9M190.9 173.4v.9M190.9 175v.9"/>
<path d="M190.9 176.6v.9M190.9 178.2v.9M190.9 179.8v.9M63.4 197.2v.8h.3M63.4 181.2v1M63.4 182.8v1M63.4 184.4v1M63.4 186v1M63.4 187.6v.9M63.4 189.2v.9M63.4 190.8v.9M63.4 192.4v.9"/>
<path d="M63.4 194v.9M63.4 195.6v.9M64.3 198h1M65.9 198h1M67.5 198h1M69.1 198h1M70.7 198h1M72.3 198h1M73.9 198h1M75.5 198h1M77.1 198h1M78.7 198h1"/>
<path d="M80.3 198h1M81.9 198h1M82.7 191.2h15.4M83.4 190.5v.7M83.5 198h1M85.1 198h1M86.7 198h1M88.3 198h1M89.5 186.7l-6.8 3.8v2.7h-7.6v-.4M89.8 190.5v.7M89.9 198h1M90.4 190.5v.7"/>
<path d="M91.1 190.5v.7M91.4 186.7l6.7 3.8v2.7h7.7v-.4M91.5 198h1M93.1 198h1M94.7 198h1M96.3 198h1M97.5 190.5v.7M97.9 198h1M99.5 198h1M101.1 198h1M102.7 198h1M104.3 198h1"/>
<path d="M105.9 198h1M107.5 198h1M109.1 198h1M110.7 198h1M112.3 198h1M113.9 198h.9M115.5 198h.9M117.1 198h.9M118.7 198h.9M120.3 198h.9M121.9 198h.9M123.5 198h.9"/>
<path d="M125.1 198h.9M126.7 198h.9M128.3 198h.9M129.9 198h.9M131.5 198h.9M133.1 198h.9M134.7 198h.9M136.3 198h.9M137.9 198h.9M139.5 198h.9M141.1 198h.9M142.7 198h.9"/>
<path d="M143.4 183.7h5.1M144.1 183.7v.6M144.3 198h.9M145.9 198h.9M147.5 198h.9M147.9 183.7v.6M149.1 198h.9M150.7 198h.9M152.3 198h.9M153.7 183.7h5.1M153.9 198h.9M154.3 183.7v.6"/>
<path d="M155.5 198h.9M157.1 198h.9M158.1 183.7v.6M158.7 198h.9M160.3 198h.9M161.9 198h.9M163.5 198h.9M165.1 198h.9M166.7 198h.9M168.3 198h.9M169.9 198h.9M171.5 198h.9"/>
<path d="M173.1 198h.9M174.6 198h1M176.2 198h1M177.8 198h1M179.4 198h1M181 198h1M182.6 198h1M184.2 198h1M185.8 198h1M187.4 198h1M189 198h1M190.9 197.3v.7h-.3"/>
<path d="M190.9 181.4v.9M190.9 183v.9M190.9 184.6v.9M190.9 186.2v.9M190.9 187.7v1M190.9 189.3v1M190.9 190.9v1M190.9 192.5v1M190.9 194.1v1M190.9 195.7v1"/>
</g>
<g fill="none" stroke="#7f7f7f" stroke-width=".21">
<path d="M89.5 79.1l.7-2.1 .2-1.7 .3 2.2 .7 1.6M129.6 79.1l.8-2.1 .2-1.7 .1 1.7 .8 2.1M176.7 79.1l.6-1.6 .3-2.2 .2 1.7 .8 2.1M102.4 117.9a10.9 10.9 0 0 0-10.9 10.9M115 105.3a10.9 10.9 0 0 0-10.9 10.9M203.5 108.2a10.9 10.9 0 0 1-10.9 10.8M102.4 137.3a10.9 10.9 0 0 0-10.9 10.9M125.7 130.2a10.9 10.9 0 0 0 10.8 10.8M138.6 137.9a10.9 10.9 0 0 1 10.8 10.8M104.1 149.6a10.9 10.9 0 0 0 10.9 10.9M169.5 144.9l.8 2.1 .1 1.7 .2-1.7 .8-2.1M211.5 144.9l.6 1.6 .3 2.2 .2-1.7 .8-2.1"/>
<path d="M89.5 186.7l.7 2.1 .2 1.7 .2-1.7 .8-2.1"/>
<circle cx="184.4" cy="134.4" r=".27"/>
<circle cx="184.4" cy="131.4" r=".27"/>
<circle cx="184.4" cy="133.6" r=".27"/>
<circle cx="184.4" cy="130.7" r=".27"/>
<circle cx="186.3" cy="133.1" r=".96"/>
<circle cx="186.3" cy="130.2" r=".96"/>
<circle cx="189.2" cy="133.1" r="1.18"/>
<circle cx="189.2" cy="130.2" r="1.18"/>
</g>
<g font-size="3.5">
<text x="102.2" y="21.1">° EMPRISE AU SOL (compris 40 cm de débords de toiture)</text>
<text x="102.2" y="25.1">126,30 m2</text>
<text x="102.2" y="33.1">° SURFACE PLANCHER INTERIEURE</text>
<text x="102.2" y="37.2">82,65 m2</text>
<text x="102.2" y="45.2">° TERRASSE</text>
<text x="102.2" y="49.2">17,30 m2</text>
<text x="102.2" y="57.3">° SURFACE PLANCHER PROJET</text>
<text x="102.2" y="61.3">99,95 m2</text>
</g>
<g font-size="2.3">
<text x="220.4" y="69.9">Débord toiture</text>
<text x="155" y="80.4">TV</text>
<text x="110.5" y="84">Pl.</text>
<text x="79" y="93.6">CHAMBRE 1</text>
<text x="77.4" y="96.2">(compris placard</text>
<text x="80.6" y="98.8">et bureau)</text>
<text x="81" y="101.4">11,20 m2</text>
<text x="202.9" y="104.7">Pl.</text>
<text x="206.1" y="110.8">SUITE PARENTALE</text>
<text x="208.1" y="113.4">(compris placard</text>
<text x="211.7" y="118.7">16,65 m2</text>
<text x="213.1" y="116.1">et sdb)</text>
<text x="83.2" y="124.8">2,34 m2</text>
<text x="85.4" y="122.2">WC</text>
<text x="105" y="129.5">2,38 m2</text>
<text x="106.8" y="126.9">DGT</text>
<text x="153.5" y="126.7">PIECE DE VIE</text>
<text x="154.2" y="129.3">(dont cuisine)</text>
<text x="156.2" y="132">31,20 m2</text>
<text x="124.4" y="138" transform="rotate(-90 124.4 138)">LL</text>
<text x="83.9" y="143.4">3,58 m2</text>
<text x="85.8" y="140.8">SdB</text>
<text x="124.4" y="145.8" transform="rotate(-90 124.4 145.8)">SL</text>
<text x="126.8" y="144.3">BUAND.</text>
<text x="127.4" y="146.9">2,33 m2</text>
<text x="164.6" y="155.2">Passe-plat</text>
<text x="79" y="167.8">CHAMBRE 2</text>
<text x="170.7" y="164.5">TERRASSE</text>
<text x="172.1" y="167.1">17,30 m2</text>
<text x="77.4" y="170.4">(compris placard</text>
<text x="80.6" y="173">et bureau)</text>
<text x="81" y="175.6">11,20 m2</text>
<text x="110.5" y="183.2">Pl.</text>
<text x="65.6" y="197.5">Débord toiture</text>
</g>
</svg>
